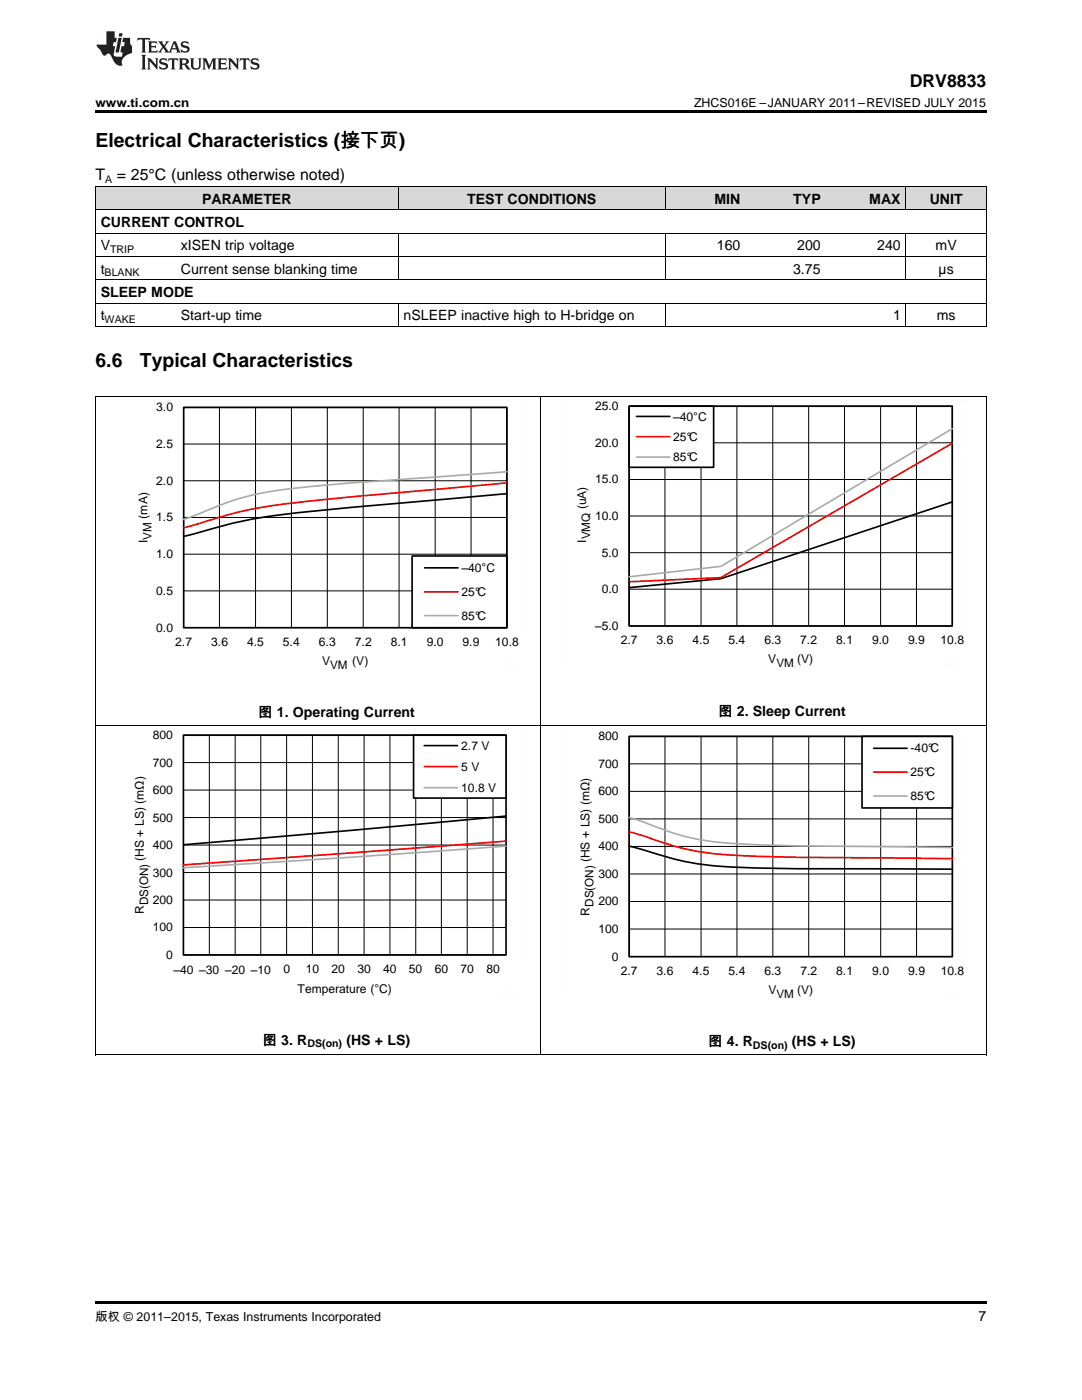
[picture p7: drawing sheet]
<svg xmlns="http://www.w3.org/2000/svg" width="216mm" height="279mm" viewBox="0 0 216 279" stroke-linecap="round" stroke-linejoin="round" font-family="sans-serif">
<g fill="#d8d8d8">
<path d="M19 37.3h16v4.6h-16z"/>
<path d="M35 37.3h44.5v4.6h-44.5z"/>
<path d="M79.5 37.3h53.3v4.6h-53.3z"/>
<path d="M132.8 37.3h16v4.6h-16z"/>
<path d="M148.8 37.3h16v4.6h-16z"/>
<path d="M164.8 37.3h16v4.6h-16z"/>
<path d="M180.8 37.3h16v4.6h-16z"/>
</g>
<path d="M19 210.5l.2 .1zM196.7 210.5l.1 .1zM19 259.7h177.8v.5h-177.8z" fill="#000"/>
<g fill="none" stroke="#000" stroke-width=".2">
<path d="M19.1 144.9v65.7M107.9 144.9v65.7M125.5 146.9h64.6v44h-64.6zM125.5 157.9h64.6M125.5 152.4h64.6M132.7 146.9v44M139.9 146.9v44M147.1 146.9v44M154.2 146.9v44M161.4 146.9v44M168.5 146.9v44M175.7 146.9v44"/>
<path d="M182.9 146.9v44M196.8 144.9v65.7M125.5 179.9h64.6M125.5 174.4h64.6M125.5 168.9h64.6M125.5 163.4h64.6M125.5 185.4h64.6M19 210.5h177.8"/>
</g>
<path d="M125.5 147h64.5v43.9h-64.5zM125.5 168.9l3.3 .8a59.5 59.5 0 0 0 20.2 3.5l10.4 .2 30.6 .1" fill="none" stroke="#000" stroke-width=".33"/>
<path d="M125.5 166l3.3 1a55.1 55.1 0 0 0 20.2 3.8l10.4 .3 30.6 .3" fill="none" stroke="#f00" stroke-width=".33"/>
<path d="M125.5 163.1l3.3 1.1a50.3 50.3 0 0 0 20.2 4.3l10.4 .3 30.6 .3" fill="none" stroke="#aaa" stroke-width=".33"/>
<path d="M172 147h18v14.2h-18z" fill-rule="evenodd" fill="#fff"/>
<path d="M36.6 146.7h64.4v43.9h-64.4zM172 147h18v14.2h-18zM174.3 149.3h6.7M101 162.9l-30.9 2.8-33.5 2.9" fill="none" stroke="#000" stroke-width=".33"/>
<path d="M174.3 154.1h6.7M101 167.9l-64.4 4.7" fill="none" stroke="#f00" stroke-width=".33"/>
<path d="M174.3 158.9h6.7M101 168.9l-30.9 2.2-33.5 2.1" fill="none" stroke="#aaa" stroke-width=".33"/>
<path d="M111.8 145.9v53.2M124.2 145.9h68.8M193 145.9v46.2M111.8 199h6.3M186.7 199h6.3" fill="none" stroke="#fefefe" stroke-width=".2" stroke-dasharray=".4 .1" stroke-linecap="butt"/>
<g fill="none" stroke="#000" stroke-width=".2">
<path d="M36.6 157.7h64.4M36.6 152.2h64.4M41.8 146.7v43.9M46.9 146.7v43.9M52 146.7v43.9M57.2 146.7v43.9M62.3 146.7v43.9M67.5 146.7v43.9M72.7 146.7v43.9M77.8 146.7v43.9M83 146.7v43.9M88.1 146.7v43.9"/>
<path d="M93.2 146.7v43.9M98.4 146.7v43.9M101 146.7h-64.4v43.9h64.4M36.6 179.6h64.4M36.6 174.1h64.4M36.6 168.6h64.4M36.6 163.2h64.4M36.6 185.1h64.4"/>
</g>
<path d="M82.5 146.7h18.5v12.6h-18.5z" fill-rule="evenodd" fill="#fff"/>
<path d="M36.6 81.3h64.5v44h-64.5zM101.1 98.5l-11.5 1.1a664.8 664.8 0 0 0-38.3 3.8 184.8 184.8 0 0 0-14.7 3.7M82.5 146.7h18.5v12.6h-18.5zM84.6 148.8h6.7" fill="none" stroke="#000" stroke-width=".33"/>
<path d="M101.1 96.4l-11.5 1a748.4 748.4 0 0 0-36.6 3.7 109.5 109.5 0 0 0-15.2 4l-1.2 .2M84.6 153h6.7" fill="none" stroke="#f00" stroke-width=".33"/>
<path d="M101.1 94.1l-6.8 .6a694.2 694.2 0 0 0-39.3 3.2 59.6 59.6 0 0 0-16.1 5l-2.3 .8M84.6 157.2h6.7" fill="none" stroke="#aaa" stroke-width=".33"/>
<path d="M22.9 145.7v53M35.3 145.7h68.6M103.9 145.7v46M22.9 198.7h6.3M97.6 198.7h6.3" fill="none" stroke="#fefefe" stroke-width=".2" stroke-dasharray=".4 .1" stroke-linecap="butt"/>
<g fill="none" stroke="#000" stroke-width=".2">
<path d="M19.1 79.2v65.7M107.9 79.2v65.7M196.8 79.2v65.7M36.6 81.3h64.6v44h-64.6zM36.6 95.9h64.6M36.6 88.6h64.6M43.8 81.3v44M51 81.3v44M58.2 81.3v44M65.3 81.3v44M72.5 81.3v44M79.6 81.3v44"/>
<path d="M86.8 81.3v44M94 81.3v44M36.6 117.9h64.6M36.6 110.6h64.6M36.6 103.3h64.6M19 144.9h177.8"/>
</g>
<path d="M82.2 111h18.9v14.3h-18.9z" fill-rule="evenodd" fill="#fff"/>
<path d="M125.5 81.1h64.5v43.8h-64.5zM82.2 111h18.9v14.3h-18.9zM84.7 113.3h6.7M190 100.2l-46.1 15.3-18.4 1.8" fill="none" stroke="#000" stroke-width=".33"/>
<path d="M190 88.5l-46.1 26.8-18.4 .8M84.7 118.1h6.7" fill="none" stroke="#f00" stroke-width=".33"/>
<path d="M190 85.6l-46.1 27.4-18.4 2.1M84.7 122.9h6.7" fill="none" stroke="#aaa" stroke-width=".33"/>
<path d="M22.9 80.2v53.2M35.3 80.2h68.8M104.1 80.2v46.2M22.9 133.4h6.3M97.8 133.4h6.3" fill="none" stroke="#fefefe" stroke-width=".2" stroke-dasharray=".4 .1" stroke-linecap="butt"/>
<g fill="none" stroke="#000" stroke-width=".2">
<path d="M125.5 81h64.5v43.9h-64.5zM125.5 95.7h64.5M125.5 88.4h64.5M132.7 81v43.9M139.9 81v43.9M147 81v43.9M154.2 81v43.9M161.4 81v43.9M168.5 81v43.9M175.7 81v43.9M182.9 81v43.9M125.5 117.6h64.5"/>
<path d="M125.5 110.3h64.5M125.5 103h64.5"/>
</g>
<path d="M125.5 81.1h16.9v12.2h-16.9z" fill-rule="evenodd" fill="#fff"/>
<path d="M125.5 81.1h16.9v12.2h-16.9zM127 83.1h6.7" fill="none" stroke="#000" stroke-width=".33"/>
<path d="M127 87.1h6.7" fill="none" stroke="#f00" stroke-width=".33"/>
<path d="M127 91.2h6.7" fill="none" stroke="#aaa" stroke-width=".33"/>
<path d="M111.8 80v53.1M124.2 80h68.7M192.9 80v46.1M111.8 133h6.3M186.7 133h6.2" fill="none" stroke="#fefefe" stroke-width=".2" stroke-dasharray=".4 .1" stroke-linecap="butt"/>
<g fill="none" stroke="#000" stroke-width=".2">
<path d="M19 37.2h177.8v28M19.1 37.2v28M79.4 37.2v4.7M132.8 37.2v4.7M180.8 37.2v4.7M19 55.8h177.8M19 51.2h177.8M19 46.5h177.8M19 41.9h177.8M79.4 46.6v9.3M132.8 46.6v9.3M180.8 46.6v9.3"/>
<path d="M19 79.2h177.8M19 65.1h177.8M19 60.5h177.8M79.4 60.5v4.7M132.8 60.5v4.7M180.8 60.5v4.7"/>
</g>
<path d="M19 22h177.8v.5h-177.8z" fill="#000"/>
<g fill="#231f20">
<path d="M27.5 7.6l-.1 .5 .4-.2h.6v.1v2.1l-.2 .4h1l-.3-.4v-2.1l.1-.1h.5l.5 .2-.2-.5zM29.5 8.3l.2 .3v1.5l-.2 .4h1.8l.2-.6a1.04 1.04 0 0 1-1.3 .2v-.7h.6l.3 .2v-.6l-.3 .2h-.6v-.6l.8-.1 .4 .3-.2-.5zM31.5 8.3l.9 1.1-.9 1.1h.8l-.2-.2 .5-.7 .4 .7-.2 .2h1.5l-.1-.2 .1-.4h.9l.1 .4-.2 .2h1l-.3-.3-.7-1.9h-.5l-.9 2-.8-1 .9-1h-.8l.1 .3-.3 .5-.4-.6 .2-.2zM34.7 8.6l.4 1h-.7zM36.3 8.4a.63 .63 0 0 0-.2 .7 .63 .63 0 0 0 .6 .4l.6 .2 .1 .2a.75 .75 0 0 1-.7 .4 .75 .75 0 0 1-.6-.5l.1 .7 .1-.1a1.11 1.11 0 0 0 1.5-.6 1.13 1.13 0 0 0-1.2-.8l-.1-.4a1.04 1.04 0 0 1 1.2 .2l-.2-.5-.1 .1-.5-.2zM28.2 10.9l.2 .4v2.2l-.2 .4h1l-.3-.4v-2.2l.3-.4zM29.3 11.6l.3 .4v1.5l-.3 .4h.8l-.2-.4v-1.3l1.5 1.7v-1.9l.2-.4h-.7l.2 .4v.9l-1.1-1.3zM32 11.8a.62 .62 0 0 0-.2 .7 .62 .62 0 0 0 .6 .4l.6 .1 .1 .3a.76 .76 0 0 1-.7 .3 .76 .76 0 0 1-.6-.4l.1 .7 .1-.1a1.11 1.11 0 0 0 1.5-.6 1.13 1.13 0 0 0-1.2-.8l-.1-.4a1.04 1.04 0 0 1 1.2 .2l-.2-.6-.1 .1-.5-.1zM33.7 11.6l-.2 .6a.61 .61 0 0 1 .8-.3v1.6l-.2 .4h.9l-.2-.4v-1.6a.63 .63 0 0 1 .8 .3l-.2-.6zM35.6 11.6l.3 .4v1.5l-.3 .4h1l-.2-.2v-.8l.5 .2a.76 .76 0 0 0 1.2 .7l-1-1a.58 .58 0 0 0 .6-.5 .58 .58 0 0 0-.5-.6zM36.4 11.9h.1a.45 .45 0 0 1 .5 .1 .45 .45 0 0 1 .1 .5l-.7 .2zM37.9 11.6l.2 .2a2.17 2.17 0 0 0 .3 1.9 .99 .99 0 0 0 1.6-.6v-1.1l.2-.4h-.7l.2 .2a1.92 1.92 0 0 1-.2 1.8 .6 .6 0 0 1-.9-.5v-1.1l.2-.4zM40.4 11.6l.2 .4v1.5l-.2 .4h.7l-.2-.4v-1.4l.8 1.8 .8-1.8v1.4l-.2 .4h.9l-.2-.4v-1.5l.2-.4h-.8l-.6 1.5-.6-1.5zM43.4 11.6l.2 .4v1.5l-.2 .4h1.8l.2-.6a1.04 1.04 0 0 1-1.3 .1v-.6h.5l.4 .2v-.6l-.4 .2h-.5v-.7h.8l.3 .3-.1-.6zM45.5 11.6l.2 .4v1.5l-.2 .4h.7l-.2-.4v-1.3l1.5 1.7v-1.9l.2-.4h-.7l.2 .4v.9l-1.1-1.3zM47.9 11.6l-.1 .6a.61 .61 0 0 1 .8-.3v1.6l-.3 .4h1l-.3-.4 .1-1.6a.63 .63 0 0 1 .7 .3l-.1-.6zM50.2 11.8a.62 .62 0 0 0-.2 .7 .62 .62 0 0 0 .6 .4l.6 .1 .2 .3a.76 .76 0 0 1-.8 .3 .76 .76 0 0 1-.6-.4l.1 .7 .2-.1a1.11 1.11 0 0 0 1.5-.6 1.13 1.13 0 0 0-1.3-.8l-.1-.4a1.04 1.04 0 0 1 1.2 .2l-.1-.6-.2 .1-.5-.1z"/>
<path d="M21.2 6.3v2.6h-1.9l.1 .4 .7 .9a.91 .91 0 0 0 1 .8 .56 .56 0 0 1 .5-.3 .56 .56 0 0 1 .5 .3l.4 .8a1.53 1.53 0 0 0 1.9 1.2 1.54 1.54 0 0 1 1-2.1l.9-.3v-1.4a1.52 1.52 0 0 1-.3-1.6h-1.4l-.2 .8h.5l-.2 .8h-.4l-.2 1v.2l.4 .1-.2 .8a1.93 1.93 0 0 1-1.6-.3l.3-1.8h-.5l.2-.8h.4l.2-.8h-.4v-1.3zM23.6 7.6l-.6 2.9h.7l.6-2.9zM23.8 6.6l-.1 .7h.6l.2-.7z"/>
</g>
<g font-size="3.9">
<text x="19" y="29.3">Electrical Characteristics (接下页)</text>
<text x="19" y="73.3">6.6</text>
<text x="27.9" y="73.3">Typical Characteristics</text>
</g>
<text font-size="3.5" x="181.5" y="17.3">DRV8833</text>
<g font-size="3.2">
<text x="19" y="36">T</text>
<text x="23.3" y="36">= 25°C (unless otherwise noted)</text>
</g>
<g font-size="2.8">
<text x="40.3" y="40.6">PARAMETER</text>
<text x="93.2" y="40.6">TEST CONDITIONS</text>
<text x="142.6" y="40.6">MIN</text>
<text x="158.3" y="40.6">TYP</text>
<text x="173.5" y="40.6">MAX</text>
<text x="185.5" y="40.6">UNIT</text>
<text x="20.1" y="45.3">CURRENT CONTROL</text>
<text x="20.1" y="50">V</text>
<text x="36.1" y="50">xISEN trip voltage</text>
<text x="143.1" y="50">160</text>
<text x="159.1" y="50">200</text>
<text x="175" y="50">240</text>
<text x="186.7" y="50">mV</text>
<text x="20.1" y="54.6">t</text>
<text x="20.1" y="59.3">SLEEP MODE</text>
<text x="36.1" y="54.6">Current sense blanking time</text>
<text x="158.3" y="54.6">3.75</text>
<text x="187.3" y="54.6">µs</text>
<text x="20.1" y="63.9">t</text>
<text x="36.1" y="63.9">Start-up time</text>
<text x="80.5" y="63.9">nSLEEP inactive high to H-bridge on</text>
<text x="178.2" y="63.9">1</text>
<text x="186.9" y="63.9">ms</text>
<text x="51.6" y="143.2">图 1. Operating Current</text>
<text x="143.4" y="142.8">图 2. Sleep Current</text>
<text x="52.5" y="208.5">图 3. R</text>
<text x="69.1" y="208.5">(HS + LS)</text>
<text x="141.4" y="208.8">图 4. R</text>
<text x="158" y="208.8">(HS + LS)</text>
<text x="195.3" y="263.6">7</text>
</g>
<g font-size="2.5">
<text x="19" y="21.4">www.ti.com.cn</text>
<text x="138.5" y="21.4">ZHCS016E –JANUARY 2011–REVISED JULY 2015</text>
<text x="19" y="263.6">版权 © 2011–2015, Texas Instruments Incorporated</text>
</g>
<g font-size="2.4">
<text x="31.2" y="82.1">3.0</text>
<text x="118.7" y="81.9">25.0</text>
<text x="134.4" y="84">±40ÉC</text>
<text x="31.2" y="89.4">2.5</text>
<text x="118.7" y="89.2">20.0</text>
<text x="134.4" y="88">25°C</text>
<text x="134.4" y="92">85°C</text>
<text x="31.2" y="96.7">2.0</text>
<text x="116.9" y="101.7" transform="rotate(-90 116.9 101.7)">(uA)</text>
<text x="118.7" y="96.5">15.0</text>
<text x="29.4" y="103.5" transform="rotate(-90 29.4 103.5)">(mA)</text>
<text x="31.2" y="104.1">1.5</text>
<text x="118.7" y="103.8">10.0</text>
<text x="29.4" y="108.3" transform="rotate(-90 29.4 108.3)">I</text>
<text x="31.2" y="111.4">1.0</text>
<text x="116.9" y="108.3" transform="rotate(-90 116.9 108.3)">I</text>
<text x="120.1" y="111.1">5.0</text>
<text x="31.2" y="118.7">0.5</text>
<text x="92.1" y="114.2">±40ÉC</text>
<text x="92.1" y="118.9">25°C</text>
<text x="120.1" y="118.4">0.0</text>
<text x="92.1" y="123.7">85°C</text>
<text x="118.8" y="125.8">±5.0</text>
<text x="31.2" y="126.1">0.0</text>
<text x="35" y="128.9">2.7</text>
<text x="42.1" y="128.9">3.6</text>
<text x="49.3" y="128.9">4.5</text>
<text x="56.5" y="128.9">5.4</text>
<text x="63.6" y="128.9">6.3</text>
<text x="70.8" y="128.9">7.2</text>
<text x="78" y="128.9">8.1</text>
<text x="85.1" y="128.9">9.0</text>
<text x="92.3" y="128.9">9.9</text>
<text x="98.8" y="128.9">10.8</text>
<text x="123.9" y="128.6">2.7</text>
<text x="131" y="128.6">3.6</text>
<text x="138.2" y="128.6">4.5</text>
<text x="145.4" y="128.6">5.4</text>
<text x="152.5" y="128.6">6.3</text>
<text x="159.7" y="128.6">7.2</text>
<text x="166.9" y="128.6">8.1</text>
<text x="174" y="128.6">9.0</text>
<text x="181.2" y="128.6">9.9</text>
<text x="187.7" y="128.6">10.8</text>
<text x="64.3" y="132.7">V</text>
<text x="70.3" y="132.7">(V)</text>
<text x="153.3" y="132.4">V</text>
<text x="159.1" y="132.4">(V)</text>
<text x="30.5" y="147.5">800</text>
<text x="92" y="149.6">2.7 V</text>
<text x="119.4" y="147.7">800</text>
<text x="30.5" y="153">700</text>
<text x="92" y="153.8">5 V</text>
<text x="119.4" y="153.2">700</text>
<text x="181.7" y="150.1">-40°C</text>
<text x="181.7" y="154.9">25°C</text>
<text x="30.5" y="158.5">600</text>
<text x="92" y="158">10.8 V</text>
<text x="119.4" y="158.7">600</text>
<text x="181.7" y="159.7">85°C</text>
<text x="30.5" y="164">500</text>
<text x="119.4" y="164.2">500</text>
<text x="28.7" y="171.8" transform="rotate(-90 28.7 171.8)">(HS + LS) (mü)</text>
<text x="30.5" y="169.4">400</text>
<text x="117.6" y="172.1" transform="rotate(-90 117.6 172.1)">(HS + LS) (mü)</text>
<text x="119.4" y="169.7">400</text>
<text x="30.5" y="174.9">300</text>
<text x="119.4" y="175.2">300</text>
<text x="28.7" y="182.4" transform="rotate(-90 28.7 182.4)">R</text>
<text x="30.5" y="185.9">100</text>
<text x="30.5" y="180.4">200</text>
<text x="117.6" y="182.7" transform="rotate(-90 117.6 182.7)">R</text>
<text x="119.4" y="180.7">200</text>
<text x="33.2" y="191.4">0</text>
<text x="119.4" y="186.2">100</text>
<text x="122.1" y="191.7">0</text>
<text x="34.6" y="194.3">±40 ±30 ±20 ±10</text>
<text x="56.5" y="194.3">0</text>
<text x="61" y="194.3">10</text>
<text x="66.2" y="194.3">20</text>
<text x="71.3" y="194.3">30</text>
<text x="76.5" y="194.3">40</text>
<text x="81.6" y="194.3">50</text>
<text x="86.8" y="194.3">60</text>
<text x="91.9" y="194.3">70</text>
<text x="97.1" y="194.3">80</text>
<text x="123.9" y="194.6">2.7</text>
<text x="131" y="194.6">3.6</text>
<text x="138.2" y="194.6">4.5</text>
<text x="145.4" y="194.6">5.4</text>
<text x="152.5" y="194.6">6.3</text>
<text x="159.7" y="194.6">7.2</text>
<text x="166.9" y="194.6">8.1</text>
<text x="174" y="194.6">9.0</text>
<text x="181.2" y="194.6">9.9</text>
<text x="187.7" y="194.6">10.8</text>
<text x="59.4" y="198.1">Temperature (ÉC)</text>
<text x="153.3" y="198.4">V</text>
<text x="159.1" y="198.4">(V)</text>
</g>
<g font-size="2.3">
<text x="30.2" y="107.7" transform="rotate(-90 30.2 107.7)">VM</text>
<text x="117.8" y="107.6" transform="rotate(-90 117.8 107.6)">VMQ</text>
<text x="65.9" y="133.5">VM</text>
<text x="154.9" y="133.2">VM</text>
<text x="29.5" y="180.7" transform="rotate(-90 29.5 180.7)">DS(ON)</text>
<text x="118.5" y="181" transform="rotate(-90 118.5 181)">DS(ON)</text>
<text x="155" y="199.2">VM</text>
</g>
<g font-size="2.1">
<text x="21" y="36.6">A</text>
<text x="22" y="50.5">TRIP</text>
<text x="20.9" y="55.2">BLANK</text>
<text x="20.9" y="64.5">WAKE</text>
<text x="61.3" y="209">DS(on)</text>
<text x="150.2" y="209.4">DS(on)</text>
</g>
</svg>
